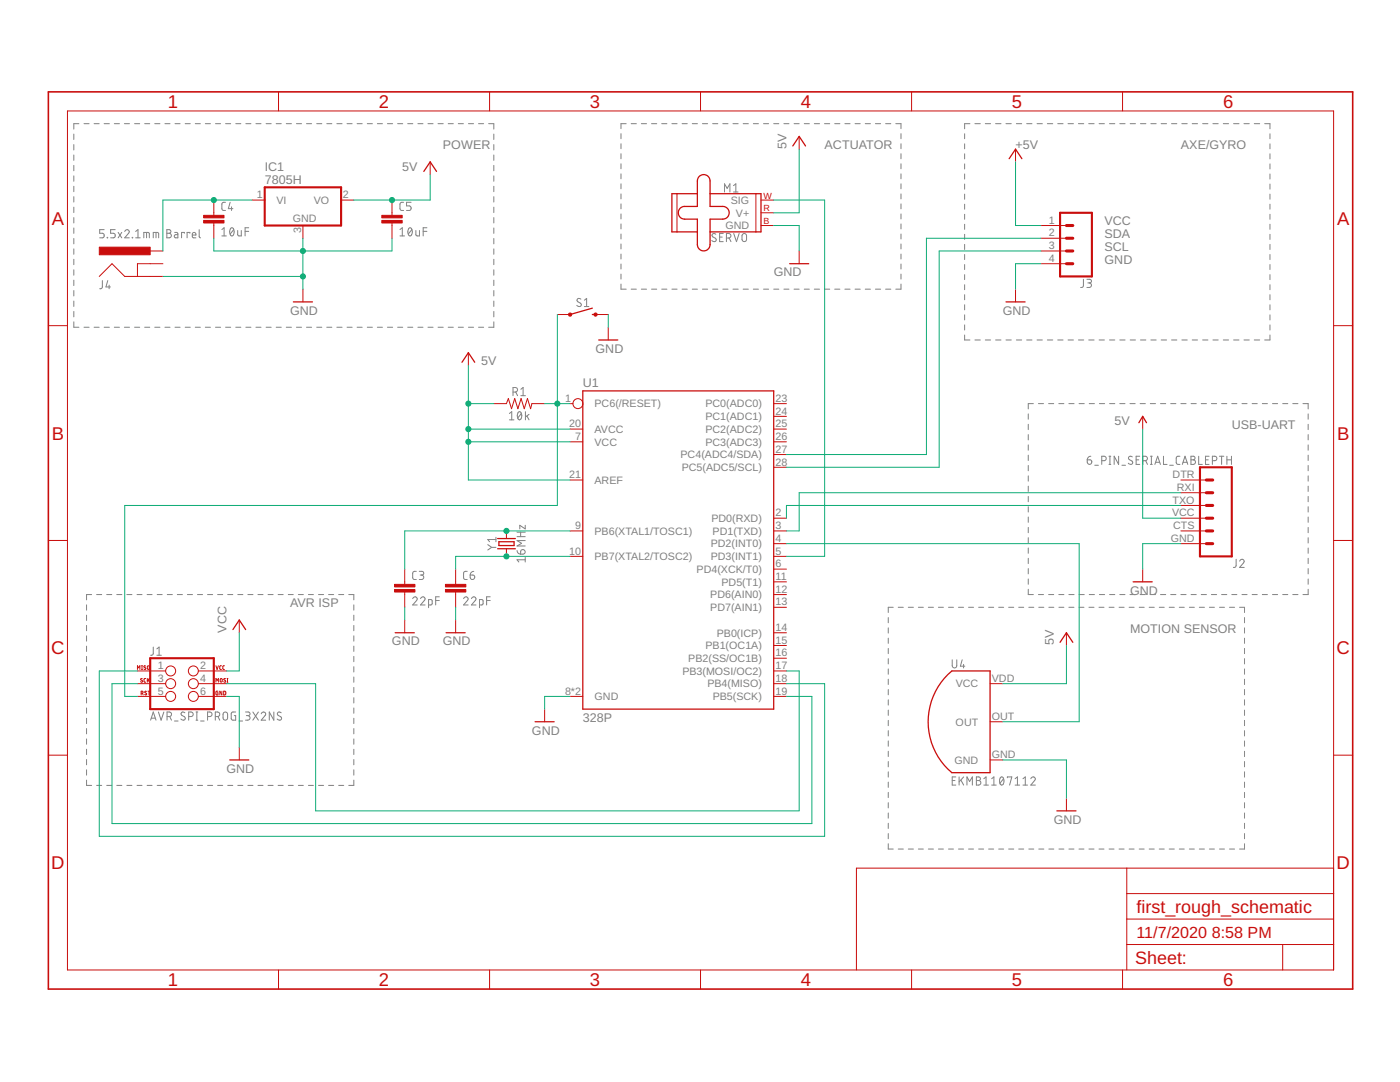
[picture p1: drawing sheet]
<svg xmlns="http://www.w3.org/2000/svg" width="279mm" height="216mm" viewBox="0 0 279 216" stroke-linecap="round" stroke-linejoin="round" font-family="sans-serif">
<g fill="none" stroke="#808080" stroke-width=".2">
<path d="M14.7 26.8v1M14.7 28.9v1M14.7 30.9v1.1M14.7 33v1.1M14.7 35.1v1.1M14.7 37.2v1M14.7 39.2v1.1M15.7 24.7h-1v1.1M16.8 24.7h1M18.8 24.7h1M20.8 24.7h1M22.8 24.7h1"/>
<path d="M24.8 24.7h1M26.9 24.7h1M28.9 24.7h1M30.9 24.7h1M32.9 24.7h1M34.9 24.7h1M37 24.7h1M39 24.7h1M41 24.7h1M43 24.7h1M45 24.7h1M47.1 24.7h1"/>
<path d="M49.1 24.7h1M51.1 24.7h1M53.1 24.7h1M55.1 24.7h1M57.1 24.7h1.1M59.2 24.7h1M61.2 24.7h1M63.2 24.7h1M65.2 24.7h1M67.2 24.7h1.1M69.3 24.7h1M71.3 24.7h1"/>
<path d="M73.3 24.7h1M75.3 24.7h1M77.3 24.7h1.1M79.4 24.7h1M81.4 24.7h1M83.4 24.7h1M85.4 24.7h1M87.4 24.7h1.1M89.5 24.7h1M91.5 24.7h1M93.5 24.7h1M95.5 24.7h1"/>
<path d="M97.5 24.7h1.1v1.1M98.6 26.8v1M98.6 28.9v1M98.6 30.9v1.1M98.6 33v1.1M98.6 35.1v1.1M98.6 37.2v1M98.6 39.2v1.1M123.9 26.7v1M123.9 28.7v1M123.9 30.7v1M123.9 32.7v1"/>
<path d="M123.9 34.7v1M123.9 36.7v1M123.9 38.7v1M125 24.7h-1.1v1M126 24.7h1M128 24.7h1M130 24.7h1.1M132.1 24.7h1M134.1 24.7h1M136.1 24.7h1.1M138.2 24.7h1M140.2 24.7h1"/>
<path d="M142.2 24.7h1.1M144.3 24.7h1M144.6 38.3v-1.6l.5 .9 .6-.9v1.6M146.3 24.7h1M146.4 37l.5-.3v1.6M146.4 38.3h.9M148.3 24.7h1.1M150.3 24.7h1.1M152.4 24.7h1M154.4 24.7h1M156.4 24.7h1.1M158.5 24.7h1"/>
<path d="M160.5 24.7h1M162.5 24.7h1.1M164.5 24.7h1.1M166.6 24.7h1M168.6 24.7h1.1M170.6 24.7h1.1M172.7 24.7h1M174.7 24.7h1M176.7 24.7h1.1M178.8 24.7h1v1M179.8 26.7v1M179.8 28.7v1"/>
<path d="M179.8 30.7v1M179.8 32.7v1M179.8 34.7v1M179.8 36.7v1M179.8 38.7v1M192.5 26.7v1M192.5 28.7v1M192.5 30.7v1M192.5 32.7v1M192.5 34.7v1M192.5 36.7v1M192.5 38.7v1.1"/>
<path d="M193.6 24.7h-1.1v1M194.6 24.7h1M196.6 24.7h1.1M198.7 24.7h1.1M200.8 24.7h1M202.8 24.7h1.1M204.9 24.7h1.1M207 24.7h1M209 24.7h1.1M211.1 24.7h1.1M213.1 24.7h1.1M215.2 24.7h1.1"/>
<path d="M217.3 24.7h1.1M219.4 24.7h1M221.4 24.7h1.1M223.5 24.7h1M225.6 24.7h1M227.6 24.7h1.1M229.7 24.7h1M231.7 24.7h1.1M233.8 24.7h1.1M235.9 24.7h1M237.9 24.7h1.1M240 24.7h1.1"/>
<path d="M242.1 24.7h1M244.1 24.7h1.1M246.2 24.7h1.1M248.3 24.7h1M250.3 24.7h1.1M252.4 24.7h1v1M253.4 26.7v1M253.4 28.7v1M253.4 30.7v1M253.4 32.7v1M253.4 34.7v1M253.4 36.7v1"/>
<path d="M253.4 38.7v1.1M14.7 41.3v1.1M14.7 43.4v1.1M14.7 45.5v1.1M14.7 47.6v1.1M14.7 49.7v1M14.7 51.7v1.1M14.7 53.8v1.1M14.7 55.9v1.1M14.7 58v1.1M20.4 56v1.4l-.2 .2h-.3M20.8 45.8h-.9v.7h.5a.46 .46 0 0 1 .4 .5 .46 .46 0 0 1-.4 .5h-.5"/>
<path d="M21.4 47.4l.1 .1zM21.5 56l-.4 1.3h.9M21.8 56.9v.7M23 45.8h-.9v.7h.5a.46 .46 0 0 1 .4 .5 .46 .46 0 0 1-.4 .5h-.5M23.6 46.4l.7 1.1M24.3 46.4l-.7 1.1M24.9 46.2a.44 .44 0 0 1 .6-.3 .44 .44 0 0 1 .2 .6l-.8 1h.9M26.4 47.4l.1 .1zM27.1 47.5h.9M27.1 46.2l.4-.4v1.7M28.7 47.5v-1.1l1 .1 .1 1M29.3 46.4v1.1"/>
<path d="M30.6 47.5v-1.1l1 .1 .1 1M31.1 46.4v1.1M33.3 45.8h.5a.36 .36 0 0 1 .3 .4 .36 .36 0 0 1-.3 .3 .46 .46 0 0 1 .4 .5 .46 .46 0 0 1-.4 .5h-.5zM33.3 46.5h.5M34.9 46.4h.4l.2 .3v.8l-.6-.1-.1-.2v-.3l.7-.1M36.8 46.5v-.1h-.6v1.1M37.9 46.5v-.1h-.6v1.1M38.4 46.9h.7a.38 .38 0 0 0-.3-.5 .38 .38 0 0 0-.4 .3l.1 .7 .6 .1M39.8 45.8v1.4l.2 .3M44.3 45.8l.4-.4v1.7M44.3 47.1h.9M45 40.4h-.5l-.2 .3v1.1l.2 .2h.5"/>
<path d="M45.9 40.4l-.3 1.2h.9M46 45.6l.3-.2a.97 .97 0 0 1 0 1.7 1.02 1.02 0 0 1-.3-1.5zM46.2 41.3v.7M46.7 45.8l-.8 .9M47.4 46l.1 .9 .2 .2h.5v-1.1M48.9 46.2h.7M49.6 45.4h-.7v1.7M79.8 47.1h.9M79.8 45.8l.5-.4v1.7M80.5 40.4h-.4l-.3 .3 .1 1.1 .2 .2h.4M81.6 45.6l.2-.2a.95 .95 0 0 1 0 1.7 1.04 1.04 0 0 1-.2-1.5zM82 40.4h-.9v.7h.6a.47 .47 0 0 1 .3 .4 .47 .47 0 0 1-.3 .5h-.6"/>
<path d="M82.2 45.8l-.7 .9M83 46v.9l.3 .2h.4v-1.1M84.5 46.2h.7M85.2 45.4h-.7v1.7M98.6 41.3v1.1M98.6 43.4v1.1M98.6 45.5v1.1M98.6 47.6v1.1M98.6 49.7v1M98.6 51.7v1.1M98.6 53.8v1.1M98.6 55.9v1.1"/>
<path d="M98.6 58v1.1M115.9 59.7l-.2-.1a.38 .38 0 0 0-.5 .1 .38 .38 0 0 0 .1 .5l.5 .3a.4 .4 0 0 1 .1 .6 .4 .4 0 0 1-.6 0l-.2-.2M116.6 59.9l.5-.4v1.7M123.9 56.7v1h1.1M123.9 40.7v1M123.9 42.7v1M123.9 44.7v1M123.9 46.7v1M123.9 48.7v1M123.9 50.7v1M123.9 52.7v1M123.9 54.7v1"/>
<path d="M126 57.7h1M128 57.7h1M130 57.7h1.1M132.1 57.7h1M134.1 57.7h1M136.1 57.7h1.1M138.2 57.7h1M140.2 57.7h1M142.2 57.7h1.1M142.9 46.7l-.2-.1a.38 .38 0 0 0-.6 .1 .38 .38 0 0 0 .2 .6l.5 .2a.44 .44 0 0 1-.1 .7 .44 .44 0 0 1-.7-.2M143.6 47.3h.5M144.3 57.7h1"/>
<path d="M144.3 46.6h-.7v1.6h.7M145 47.5h.4a.46 .46 0 0 0 .5-.5 .46 .46 0 0 0-.5-.4h-.4v1.6M145.5 47.5l.4 .7M146.3 57.7h1M146.4 46.6l.6 1.6 .5-1.6M148.2 46.7l.3-.1 .4 .1 .1 1.1a.46 .46 0 0 1-.5 .4 .46 .46 0 0 1-.4-.4v-.7zM148.3 57.7h1.1M150.3 57.7h1.1M152.4 57.7h1M154.4 57.7h1M156.4 57.7h1.1M158.5 57.7h1"/>
<path d="M160.5 57.7h1M162.5 57.7h1.1M164.5 57.7h1.1M166.6 57.7h1M168.6 57.7h1.1M170.6 57.7h1.1M172.7 57.7h1M174.7 57.7h1M176.7 57.7h1.1M179.8 40.7v1M179.8 42.7v1M179.8 44.7v1"/>
<path d="M179.8 46.7v1M179.8 48.7v1M179.8 50.7v1M179.8 52.7v1M179.8 54.7v1M179.8 56.7v1h-1M192.5 40.7v1M192.5 42.8v1M192.5 44.7v1.1M192.5 46.8v1M192.5 48.8v1M192.5 50.8v1"/>
<path d="M192.5 52.8v1M192.5 54.8v1M192.5 56.8v1M192.5 58.8v1M216.2 55.7v1.4l-.2 .2-.3 .1M216.9 55.7h.6a.36 .36 0 0 1 .3 .4 .36 .36 0 0 1-.3 .4h-.4M217.4 56.5a.46 .46 0 0 1 .4 .4 .46 .46 0 0 1-.4 .5h-.5M253.4 40.7v1M253.4 42.8v1M253.4 44.7v1.1M253.4 46.8v1M253.4 48.8v1"/>
<path d="M253.4 50.8v1M253.4 52.8v1M253.4 54.8v1M253.4 56.8v1M253.4 58.8v1M14.7 60.1v1.1M14.7 62.1v1.1M14.7 64.2v1.1h1M16.8 65.3h1M18.8 65.3h1M20.8 65.3h1M22.8 65.3h1"/>
<path d="M24.8 65.3h1M26.9 65.3h1M28.9 65.3h1M30.9 65.3h1M32.9 65.3h1M34.9 65.3h1M37 65.3h1M39 65.3h1M41 65.3h1M43 65.3h1M45 65.3h1M47.1 65.3h1"/>
<path d="M49.1 65.3h1M51.1 65.3h1M53.1 65.3h1M55.1 65.3h1M57.1 65.3h1.1M59.2 65.3h1M61.2 65.3h1M63.2 65.3h1M65.2 65.3h1M67.2 65.3h1.1M69.3 65.3h1M71.3 65.3h1"/>
<path d="M73.3 65.3h1M75.3 65.3h1M77.3 65.3h1.1M79.4 65.3h1M81.4 65.3h1M83.4 65.3h1M85.4 65.3h1M87.4 65.3h1.1M89.5 65.3h1M91.5 65.3h1M93.5 65.3h1M95.5 65.3h1"/>
<path d="M98.6 64.2v1.1h-1.1M98.6 60.1v1.1M98.6 62.1v1.1M102.4 78.2h.4a.46 .46 0 0 0 .5-.4 .46 .46 0 0 0-.5-.5h-.4v1.7M102.9 78.2l.4 .8M103.9 77.7l.5-.4v1.7M103.9 79h1M116.6 61.2h.9M192.5 66.8v1h1.1M192.5 60.8v1M192.5 62.8v1M192.5 64.8v1"/>
<path d="M194.6 67.8h1M196.6 67.8h1.1M198.7 67.8h1.1M200.8 67.8h1M202.8 67.8h1.1M204.9 67.8h1.1M207 67.8h1M209 67.8h1.1M211.1 67.8h1.1M213.1 67.8h1.1M215.2 67.8h1.1M217.3 67.8h1.1"/>
<path d="M219.4 67.8h1M221.4 67.8h1.1M223.5 67.8h1M225.6 67.8h1M227.6 67.8h1.1M229.7 67.8h1M231.7 67.8h1.1M233.8 67.8h1.1M235.9 67.8h1M237.9 67.8h1.1M240 67.8h1.1M242.1 67.8h1"/>
<path d="M244.1 67.8h1.1M246.2 67.8h1.1M248.3 67.8h1M250.3 67.8h1.1M253.4 60.8v1M253.4 62.8v1M253.4 64.8v1M253.4 66.8v1h-1M101.7 82.5l.4-.4v1.7M101.7 83.8h.9M103.4 82.3l.3-.2a.95 .95 0 0 1 0 1.7 1.06 1.06 0 0 1-.3-1.5zM104.1 82.5l-.8 .9"/>
<path d="M104.9 82.1v1.7M105.2 83l.4 .8M105.6 82.7l-.7 .5M205.2 82.6v1.1M205.2 84.7v1M205.2 86.7v1.1M205.2 88.8v1M205.2 90.8v1.1M205.2 92.9v1M205.2 95v1M205.2 97v1.1M205.2 99.1v1"/>
<path d="M206.2 80.5h-1v1.1M207.2 80.5h1.1M209.3 80.5h1M211.3 80.5h1M213.3 80.5h1.1M215.3 80.5h1.1M217 91.8h.5a.45 .45 0 0 1 .4 .5 .45 .45 0 0 1-.5 .3 .45 .45 0 0 1-.4-.4zM217.4 80.5h1M217.7 91l-.4 .2-.3 .6M218.5 92.8h.7M219.4 80.5h1.1M219.9 91.9h.4a.44 .44 0 0 0 .5-.4 .44 .44 0 0 0-.5-.5h-.4v1.7"/>
<path d="M221.3 91h.4M221.3 92.7h.4M221.4 80.5h1.1M221.5 91v1.7M223.2 91v1.7l-.8-1.7v1.7M223.5 80.5h1M223.9 92.8h.7M225.5 80.5h1M226 91.2a.41 .41 0 0 0-.6-.1 .41 .41 0 0 0 0 .6l.5 .3a.41 .41 0 0 1 0 .6 .41 .41 0 0 1-.6 0l-.1-.2M226.7 91.8h.6M227.5 91h-.8v1.7h.8M227.5 80.5h1.1"/>
<path d="M228.1 91.9h.4a.44 .44 0 0 0 .5-.4 .44 .44 0 0 0-.5-.5h-.4v1.7M228.6 91.9l.4 .8M229.6 80.5h1M229.6 91h.4M229.6 92.7h.4M229.8 91v1.7M230.5 92.7l.5-1.7 .6 1.7M230.6 92.2h.8M231.6 80.5h1M232.2 91v1.7h.7M233.4 92.8h.8M233.6 80.5h1.1"/>
<path d="M235.5 91l-.5 .1-.3 .3 .1 1.2 .7 .1M235.7 80.5h1M236 92.7l.5-1.7 .5 1.7M236.1 92.2h.8M237.7 91h.4a.36 .36 0 0 1 .4 .4 .36 .36 0 0 1-.4 .4 .46 .46 0 0 1 .5 .4 .46 .46 0 0 1-.5 .5h-.4zM237.7 91.8h.4M237.7 80.5h1M239.2 91v1.7h.7M239.7 80.5h1.1M240.6 91.8h.5M241.3 91h-.7v1.7h.7M241.8 80.5h1"/>
<path d="M242 91.9h.4a.44 .44 0 0 0 .5-.4 .44 .44 0 0 0-.5-.5h-.4v1.7M243.4 91h.8M243.8 80.5h1M243.8 91v1.7M244.9 91.8h.9M244.9 91v1.7M245.8 91v1.7M245.8 80.5h1M247.9 80.5h1M249.9 80.5h1M251.9 80.5h1M254 80.5h1"/>
<path d="M256 80.5h1M258 80.5h1M260 80.5h1.1v1.1M261.1 82.6v1.1M261.1 84.7v1M261.1 86.7v1.1M261.1 88.8v1M261.1 90.8v1.1M261.1 92.9v1M261.1 95v1M261.1 97v1.1M261.1 99.1v1"/>
<path d="M18.3 118.6h-1v1.1M19.3 118.6h1M21.3 118.6h1M23.3 118.6h1M25.3 118.6h1M27.3 118.6h1M29.4 118.6h1M31.4 118.6h1M33.4 118.6h1M35.4 118.6h1M37.4 118.6h1M39.4 118.6h1"/>
<path d="M41.4 118.6h1M43.4 118.6h1M45.4 118.6h1.1M47.5 118.6h1M49.5 118.6h1M51.5 118.6h1M53.5 118.6h1M55.5 118.6h1M57.5 118.6h1M59.5 118.6h1M61.6 118.6h.9M63.6 118.6h1"/>
<path d="M65.6 118.6h1M67.6 118.6h1M69.6 118.6h1v1.1M82.4 119.4a.45 .45 0 0 1 .6-.3 .45 .45 0 0 1 .1 .7l-.7 .9h.9M83.1 114l-.6 .1-.1 .3v1l.2 .2h.5M83.7 114h.5a.37 .37 0 0 1 .4 .4 .37 .37 0 0 1-.4 .3h-.3M83.9 119.4a.45 .45 0 0 1 .7-.3 .45 .45 0 0 1 .1 .7l-.8 .9h.9M84.1 114.7a.44 .44 0 0 1 .5 .5 .44 .44 0 0 1-.5 .4h-.4M87 119.8h.7M87.7 119.1h-.7v1.6M92.5 119.4a.45 .45 0 0 1 .7-.3 .45 .45 0 0 1 .1 .7l-.8 .9h.9M93.2 114l-.6 .1-.1 .3v1l.3 .2h.4"/>
<path d="M93.8 114.7h.6a.45 .45 0 0 1 .3 .5 .45 .45 0 0 1-.4 .4 .45 .45 0 0 1-.5-.4zM94.1 119.4a.45 .45 0 0 1 .6-.3 .45 .45 0 0 1 .1 .7l-.7 .9h.9M94.6 114l-.6 .3-.2 .4M97.1 119.8h.7M97.3 108.7l.8 .5M97.8 119.1h-.7v1.6M98.1 109.2l-.8 .5M98.1 109.2h.9M99 107.7h-1.7l.4 .4M99 107.2v.9M103.2 109.9l.3 .5 .4 .2M103.2 107.1h1.6"/>
<path d="M103.2 106.2h1.6M103.9 106.2v.9M104 109.8a.47 .47 0 0 1 .8 .1 .47 .47 0 0 1-.4 .7h-.5zM104.8 111.7h-1.6l.3 .4M104.8 104.8v.7l-1.1-.7v.7M104.8 111.2v.9M104.8 107.9h-1.6l.9 .5-.9 .5h1.6M205.2 117.6v1h1M205.2 101.1v1.1M205.2 103.2v1M205.2 105.2v1.1M205.2 107.3v1.1"/>
<path d="M205.2 109.3v1.1M205.2 111.4v1.1M205.2 113.5v1M205.2 115.5v1.1M207.2 118.6h1.1M209.3 118.6h1M211.3 118.6h1M213.3 118.6h1.1M215.3 118.6h1.1M217.4 118.6h1M219.4 118.6h1.1M221.4 118.6h1.1"/>
<path d="M223.5 118.6h1M225.5 118.6h1M227.5 118.6h1.1M229.6 118.6h1M231.6 118.6h1M233.6 118.6h1.1M235.7 118.6h1M237.7 118.6h1M239.7 118.6h1.1M241.8 118.6h1M243.8 118.6h1M245.8 118.6h1"/>
<path d="M246.7 111.6v1.4l-.2 .2h-.4M247.4 112a.44 .44 0 0 1 .6-.4 .44 .44 0 0 1 .2 .7l-.8 .9h.9M247.9 118.6h1M249.9 118.6h1M251.9 118.6h1M254 118.6h1M256 118.6h1M258 118.6h1M261.1 101.1v1.1M261.1 103.2v1M261.1 105.2v1.1M261.1 107.3v1.1"/>
<path d="M261.1 109.3v1.1M261.1 111.4v1.1M261.1 113.5v1M261.1 115.5v1.1M261.1 117.6v1h-1.1M17.3 120.7v1.1M17.3 122.7v1.1M17.3 124.8v1.1M17.3 126.9v1M17.3 128.9v1.1M17.3 131v1M17.3 133v1.1"/>
<path d="M17.3 135.1v1M17.3 137.2v1M17.3 139.2v1.1M30.6 129.1v1.4l-.2 .2h-.3M31.3 130.7h.9M31.3 129.5l.4-.4v1.6M70.6 120.7v1.1M70.6 122.7v1.1M70.6 124.8v1.1M70.6 126.9v1M70.6 128.9v1.1M70.6 131v1"/>
<path d="M70.6 133v1.1M70.6 135.1v1M70.6 137.2v1M70.6 139.2v1.1M85.5 120.7h.6l.1-.2-.1-.8-.6-.1v1.7M95.7 120.7h.5l.2-.2-.1-.8-.6-.1v1.7M177.3 123.2v1.1M177.3 125.3v1M177.3 127.3v1.1M177.3 129.4v1M177.3 131.4v1.1M177.3 133.5v1"/>
<path d="M177.3 135.5v1.1M177.3 137.6v1M177.3 139.6v1.1M178.3 121.2h-1v1M179.3 121.2h1M181.3 121.2h1M183.3 121.2h1M185.3 121.2h1M187.3 121.2h1M189.3 121.2h1M190 131.7v1.1a.46 .46 0 0 0 .5 .5 .46 .46 0 0 0 .4-.5v-1.1M191.3 121.2h1"/>
<path d="M192 131.7l-.3 1.2h.9M192.3 132.6v.7M193.3 121.2h1M195.3 121.2h1M197.3 121.2h1M199.3 121.2h1M201.3 121.2h1M203.3 121.2h1M205.3 121.2h1M207.3 121.2h1M209.3 121.2h1M211.3 121.2h1"/>
<path d="M213.3 121.2h1M215.3 121.2h1M217.3 121.2h1M219.3 121.2h1M221.3 121.2h1M223.3 121.2h1M225.3 121.2h1M227.4 121.2h.9M229.3 121.2h1.1M231.4 121.2h.9M233.3 121.2h1.1M235.4 121.2h.9"/>
<path d="M237.4 121.2h1M239.4 121.2h1M241.4 121.2h1M243.4 121.2h1M245.4 121.2h1M247.4 121.2h1v1M248.4 123.2v1.1M248.4 125.3v1M248.4 127.3v1.1M248.4 129.4v1M248.4 131.4v1.1M248.4 133.5v1"/>
<path d="M248.4 135.5v1.1M248.4 137.6v1M248.4 139.6v1.1M17.3 155.7v1h1M17.3 141.3v1M17.3 143.3v1.1M17.3 145.4v1M17.3 147.4v1.1M17.3 149.5v1.1M17.3 151.6v1M17.3 153.6v1.1M19.3 156.7h1"/>
<path d="M21.3 156.7h1M23.3 156.7h1M25.3 156.7h1M27.3 156.7h1M29.4 156.7h1M30.1 143.7l.5-1.6 .5 1.6M30.2 143.3h.8M31.4 156.7h1M31.6 142.1l.6 1.6 .5-1.6M33.3 143h.5a.46 .46 0 0 0 .4-.5 .46 .46 0 0 0-.4-.4h-.5v1.6M33.4 156.7h1M33.9 143l.3 .7"/>
<path d="M34.8 143.9h.7M35.4 156.7h1M36.9 142.2l-.2-.1a.38 .38 0 0 0-.5 .1 .38 .38 0 0 0 .1 .5l.5 .3a.44 .44 0 0 1-.1 .7 .44 .44 0 0 1-.6-.2M37.4 156.7h1M37.7 143h.4a.46 .46 0 0 0 .5-.5 .46 .46 0 0 0-.5-.4h-.4v1.6M39.1 142.1h.4M39.1 143.7h.4M39.3 142.1v1.6M39.4 156.7h1M40 143.9h.7M41.4 143h.5a.46 .46 0 0 0 .4-.5 .46 .46 0 0 0-.4-.4h-.5v1.6M41.4 156.7h1"/>
<path d="M43 143h.4a.46 .46 0 0 0 .5-.5 .46 .46 0 0 0-.5-.4h-.4v1.6M43.4 156.7h1M43.5 143l.4 .7M44.6 142.2l.4-.1 .3 .1 .1 1.1a.46 .46 0 0 1-.4 .4 .46 .46 0 0 1-.5-.4zM45.4 156.7h1.1M47 142.1h-.6l-.2 .2-.1 1 .3 .4h.6v-.9h-.2M47.5 156.7h1M47.7 143.9h.7M49 142.1h.5a.36 .36 0 0 1 .4 .3 .36 .36 0 0 1-.4 .4h-.3M49.4 142.8a.46 .46 0 0 1 .5 .4 .46 .46 0 0 1-.5 .5h-.4M49.5 156.7h1M50.5 142.1l1.1 1.6"/>
<path d="M51.5 156.7h1M51.6 142.1l-1.1 1.6M52.1 142.4a.44 .44 0 0 1 .7-.3 .44 .44 0 0 1 .1 .7l-.8 .9h.9M53.5 156.7h1M54.7 142.1v1.6l-1-1.6v1.6M55.5 156.7h1M56.1 142.2l-.2-.1a.38 .38 0 0 0-.5 .1 .38 .38 0 0 0 .1 .5l.5 .3a.44 .44 0 0 1 0 .7 .44 .44 0 0 1-.7-.2M57.5 156.7h1M59.5 156.7h1M61.6 156.7h.9M63.6 156.7h1M65.6 156.7h1"/>
<path d="M67.6 156.7h1M70.6 141.3v1M70.6 143.3v1.1M70.6 145.4v1M70.6 147.4v1.1M70.6 149.5v1.1M70.6 151.6v1M70.6 153.6v1.1M70.6 155.7v1h-1M177.3 141.7v1M177.3 143.7v1.1M177.3 145.8v1.1"/>
<path d="M177.3 147.8v1.1M177.3 149.9v1.1M177.3 152v1M177.3 154v1.1M177.3 156.1v1M177.3 158.1v1.1M190 155.7h.6M190.8 155h-.8v1.7h.8M191.4 155v1.7M191.8 155.7l.5 1M192.3 155l-.9 1M193 156.7v-1.7l.5 .9 .6-.9v1.7"/>
<path d="M194.9 155h.4a.36 .36 0 0 1 .4 .4 .36 .36 0 0 1-.4 .3 .46 .46 0 0 1 .4 .5 .46 .46 0 0 1-.4 .5h-.4zM194.9 155.7h.4M196.3 156.7h1M196.3 155.4l.5-.4v1.7M197.9 156.7h.9M197.9 155.4l.5-.4v1.7M199.7 155.1l.2-.1a.97 .97 0 0 1 0 1.7 1.02 1.02 0 0 1-.2-1.6zM200.3 155.4l-.7 .9M201 155.2v-.2h.9l-.4 1.7M202.6 156.7h.9M202.6 155.4l.5-.4v1.7M204.2 156.7h.9"/>
<path d="M204.2 155.4l.4-.4v1.7M205.7 155.4a.44 .44 0 0 1 .7-.4 .44 .44 0 0 1 .1 .7l-.8 1h.9M248.4 141.7v1M248.4 143.7v1.1M248.4 145.8v1.1M248.4 147.8v1.1M248.4 149.9v1.1M248.4 152v1M248.4 154v1.1M248.4 156.1v1M248.4 158.1v1.1M177.3 168.4v1h1"/>
<path d="M177.3 160.2v1M177.3 162.2v1.1M177.3 164.3v1M177.3 166.3v1.1M179.3 169.4h1M181.3 169.4h1M183.3 169.4h1M185.3 169.4h1M187.3 169.4h1M189.3 169.4h1M191.3 169.4h1M193.3 169.4h1"/>
<path d="M195.3 169.4h1M197.3 169.4h1M199.3 169.4h1M201.3 169.4h1M203.3 169.4h1M205.3 169.4h1M207.3 169.4h1M209.3 169.4h1M211.3 169.4h1M213.3 169.4h1M215.3 169.4h1M217.3 169.4h1"/>
<path d="M219.3 169.4h1M221.3 169.4h1M223.3 169.4h1M225.3 169.4h1M227.4 169.4h.9M229.3 169.4h1.1M231.4 169.4h.9M233.3 169.4h1.1M235.4 169.4h.9M237.4 169.4h1M239.4 169.4h1M241.4 169.4h1"/>
<path d="M243.4 169.4h1M245.4 169.4h1M248.4 160.2v1M248.4 162.2v1.1M248.4 164.3v1M248.4 166.3v1.1M248.4 168.4v1h-1"/>
</g>
<g fill="none" stroke="#c90d0c" stroke-width=".2">
<path d="M55.6 18.3v3.8M97.7 18.3v3.8M139.8 18.3v3.8M181.9 18.3v3.8M224 18.3v3.8M13.5 22.1h252.6v171.4h-252.6zM42.7 39.9v3.1M50.3 39.9h2.5M68.1 39.9h2.5M78.2 39.9v3.1M85.9 32.3v2.5M135.1 38.7v7.6"/>
<path d="M150.9 38.7v7.6M151.9 39.9h2.5M159.5 27.2v2.6M202.7 29.8v2.5M19.8 55.2l2.6-2.6 2.5 2.6h7.6M30 50.1h2.5M32.5 52.6h-5.1v2.6M42.7 44.5v3M60.5 45v2.5M60.5 57.7v2.5M78.2 44.5v3M151.9 42.5h2.5"/>
<path d="M151.9 45h2.5M159.5 50.1v2.5M202.7 57.7v2.5M207.8 45h5M207.8 47.5h5M207.8 50.1h5M207.8 52.6h5M9.7 65h3.8M93.5 70.4v2.5M111.2 62.8h2.6M118.9 62.8h2.5M121.4 65.3v2.5"/>
<path d="M266.1 65h3.9M98.6 80.5h2.5l.4-1 .6 2.1 .6-2.1 .7 2.1 .6-2.1 .6 2.1 .7-2.1 .6 2.1 .3-1.1h2.5M113.8 88.2h2.5M113.8 95.8h2.5M113.8 85.6h2.5M113.8 80.5h.5M154.4 88.2h2.6M154.4 85.6h2.6M154.4 93.2h2.6M154.4 90.7h2.6M154.4 83.1h2.6M154.4 80.5h2.6"/>
<path d="M228 83.1v2.5M235.7 95.8h5M235.7 98.3h5M9.7 107.8h3.8M80.8 113.6v3M80.8 118.1v3.1M90.9 113.6v3M90.9 118.1v3.1M101.1 105.9v1.6M101.1 109.5v1.5M113.8 111h2.5M113.8 105.9h2.5"/>
<path d="M154.4 111h2.6M154.4 105.9h2.6M154.4 118.6h2.6M154.4 116.1h2.6M154.4 113.6h2.6M154.4 108.5h2.6M154.4 103.4h2.6M228 113.6v2.5M235.7 105.9h5M235.7 108.5h5M235.7 103.4h5M235.7 100.9h5"/>
<path d="M266.1 107.8h3.9M27.4 139h5.7M27.4 136.4h5.7M27.4 133.9h5.7M27.4 133.6v-.8l.3 .4 .2-.4v.8M28.2 138.3h.3l.1-.3-.4-.1v.8M28.3 133.6h.1M28.3 132.8h.1M28.3 132.8v.8M28.4 135.4h-.2l-.1 .2 .3 .2v.2h-.4M28.4 138.3l.2 .4M29.1 132.9h-.3l-.1 .1 .4 .3v.2h-.4"/>
<path d="M29.1 135.4l-.4 .2 .1 .4 .3 .1M29.2 138l-.2-.1-.1 .2 .4 .3v.2h-.4M29.4 135.4v.7M29.4 132.9l.2-.1 .2 .1-.1 .7-.3-.1zM29.5 137.9h.4M29.6 135.7l.2 .4M29.7 137.9v.8M29.8 135.4l-.4 .4M39.6 139h5.6M39.6 136.4h5.6M39.6 133.9h5.6M43.1 136.1v-.7l.2 .4 .3-.4v.7"/>
<path d="M43.1 132.8l.2 .8 .3-.8M43.5 137.9l-.4 .1 .1 .6 .3 .1v-.5h-.1M44 135.5l.1-.1 .2 .1v.5l-.2 .1-.1-.1zM44.2 132.8l-.3 .2v.5l.3 .1M44.3 137.9v.8l-.4-.8v.8M44.6 137.9l.4 .1v.6l-.1 .1h-.3zM44.8 132.8l-.3 .2v.5l.3 .1M45 135.4h-.3v.2l.3 .2v.2h-.4M45.3 136.1h.2M45.3 135.4h.2M45.4 135.4v.7M47.8 123.7v2.6"/>
<path d="M80.8 123.7v2.6M90.9 123.7v2.6M113.8 139h2.5M154.4 139h2.6M154.4 136.4h2.6M154.4 133.9h2.6M154.4 131.3h2.6M154.4 128.8h2.6M154.4 126.3h2.6M154.4 121.2h2.6M197.6 136.4h2.5M212.8 126.3v2.5"/>
<path d="M9.7 150.7h3.8M47.8 149.1v2.5M108.7 141.5v2.5M197.6 144h2.5M197.6 151.6h2.5M212.8 159.3v2.5M266.1 150.7h3.9M224.9 173.2v20.3M224.9 178.3h41.2M266.1 173.2h-95.2v20.3M55.6 193.5v3.9M97.7 193.5v3.9"/>
<path d="M139.8 193.5v3.9M181.9 193.5v3.9M224 193.5v3.9M224.9 188.5h41.2M224.9 183.4h41.2M256 188.5v5"/>
<circle cx="115.3" cy="80.5" r=".99"/>
<circle cx="34.1" cy="133.9" r=".99"/>
<circle cx="34.1" cy="136.4" r=".99"/>
<circle cx="34.1" cy="139" r=".99"/>
<circle cx="38.6" cy="133.9" r=".99"/>
<circle cx="38.6" cy="136.4" r=".99"/>
<circle cx="38.6" cy="139" r=".99"/>
</g>
<path d="M9.7 18.3h260.3v179.1h-260.3z" fill="none" stroke="#c90d0c" stroke-width=".32"/>
<g fill="none" stroke="#c90d0c" stroke-width=".25">
<path d="M84.6 34.2l1.3-1.9 1.2 1.9M139.2 38.7h-5.1v7.6h5.1M139.5 35.3a1.28 1.28 0 0 1 1.4-.4 1.28 1.28 0 0 1 .8 1.2v5.1h2.6a1.27 1.27 0 0 1 1.2 1.3 1.27 1.27 0 0 1-1.2 1.2h-2.6v5.1a1.27 1.27 0 0 1-1.3 1.3 1.27 1.27 0 0 1-1.2-1.3v-5.1h-2.6a1.27 1.27 0 0 1-1.2-1.2 1.27 1.27 0 0 1 1.2-1.3h2.6v-5.1zM141.7 38.7h10.2v7.6h-10.2M158.2 29.1l1.3-1.9 1.3 1.9M201.4 31.7l1.3-1.9 1.2 1.9M157.6 52.6h3.8M58.5 60.2h3.9M92.2 72.3l1.3-1.9 1.2 1.9M116.3 78h38.1v63.5h-38.1zM118.2 62.8h.7M118.2 61.5l-4.4 1.3"/>
<path d="M119.5 67.8h3.8M200.8 60.2h3.8M227.3 84.3l.7-1.2 .8 1.2M99.3 107.5h3.5M99.3 109.5h3.5M99.6 108.1h3v.8h-3zM226.1 116.1h3.9M46.5 125.6l1.3-1.9 1.2 1.9M78.9 126.3h3.8M89 126.3h3.8M189.2 134.6l.8-.7h7.6v20.3h-7.6a13.2 13.2 0 0 1-.8-19.6zM211.6 128.2l1.2-1.9 1.3 1.9"/>
<path d="M45.8 151.6h3.9M106.8 144h3.8M210.9 161.8h3.8"/>
</g>
<path d="M52.8 37.4h15.3v7.6h-15.3zM211.6 42.5h6.3v12.7h-6.3zM239.5 93.2h6.3v17.8h-6.3zM30 131.3h12.7v10.2h-12.7z" fill="none" stroke="#c90d0c" stroke-width=".42"/>
<g fill="#c90d0c" stroke="#c90d0c" stroke-width=".2">
<path d="M113.5 62.5h.5l.1 .3-.1 .2h-.5z" fill-rule="evenodd"/>
<path d="M118.6 62.5h.5l.1 .3-.1 .2h-.5z" fill-rule="evenodd"/>
</g>
<g fill="#c90d0c" stroke="#c90d0c" stroke-width=".2">
<path d="M40.6 44h4.1v.5h-4.1z"/>
<path d="M40.6 43h4.1v.5h-4.1z"/>
<path d="M76.2 44h4.1v.5h-4.1z"/>
<path d="M76.2 43h4.1v.5h-4.1z"/>
<path d="M78.7 117.6h4.1v.5h-4.1z"/>
<path d="M78.7 116.6h4.1v.5h-4.1z"/>
<path d="M88.9 117.6h4.1v.5h-4.1z"/>
<path d="M88.9 116.6h4.1v.5h-4.1z"/>
<path d="M19.8 49.3h10.2v1.5h-10.2z"/>
</g>
<path d="M212.8 50.1h1.3M212.8 47.5h1.3M212.8 45h1.3M212.8 52.6h1.3M240.7 98.3h1.3M240.7 95.8h1.3M240.7 100.9h1.3M240.7 105.9h1.3M240.7 103.4h1.3M240.7 108.5h1.3" fill="none" stroke="#c90d0c" stroke-width=".61"/>
<g fill="none" stroke="#0dab76" stroke-width=".2">
<path d="M50.3 39.9h-17.8v10.2M85.9 34.8v5.1h-15.3M154.4 39.9h10.2v71.1h-7.6M159.5 29.8v12.7h-5.1M202.7 32.3v12.7h5.1M32.5 55.2h28M42.7 47.5v2.6h35.5v-2.6M60.5 47.5v10.2M154.4 45h5.1v5.1M207.8 52.6h-5.1v5.1M207.8 50.1h-20.4v43.1h-30.4M207.8 47.5h-22.9v43.2h-27.9"/>
<path d="M93.5 72.9v22.9h20.3M111.2 62.8v38.1h-86.3v38.1h2.5M121.4 62.8v2.5M93.5 80.5h5.1M93.5 85.6h20.3M93.5 88.2h20.3M108.7 80.5h5.1M228 85.6v17.8h7.7M235.7 98.3h-76.2v7.6h-2.5M113.8 111h-22.9v2.6M113.8 105.9h-33v7.7M157 108.5h58.4v35.5h-15.3"/>
<path d="M235.7 100.9h-78.7v2.5M235.7 108.5h-7.7v5.1M27.4 136.4h-5v27.9h139.6v-25.3h-5M27.4 133.9h-7.6v33h144.8v-30.5h-7.6M45.2 139h2.6v10.1M47.8 126.3v7.6h-2.6M80.8 121.2v2.5M90.9 121.2v2.5M113.8 139h-5.1v2.5M157 133.9h2.5v27.9h-96.5v-25.4h-17.8M212.8 128.8v7.6h-12.7M200.1 151.6h12.7v7.7"/>
</g>
<g fill="#0dab76" stroke="#0dab76" stroke-width=".2">
<circle cx="111.2" cy="80.5" r=".51"/>
<circle cx="93.5" cy="80.5" r=".51"/>
<circle cx="93.5" cy="85.6" r=".51"/>
<circle cx="93.5" cy="88.2" r=".51"/>
<circle cx="78.2" cy="39.9" r=".51"/>
<circle cx="60.5" cy="55.2" r=".51"/>
<circle cx="60.5" cy="50.1" r=".51"/>
<circle cx="101.1" cy="105.9" r=".51"/>
<circle cx="101.1" cy="111" r=".51"/>
<circle cx="42.7" cy="39.9" r=".51"/>
</g>
<g font-size="3.7" fill="#c90d0c">
<text x="33.5" y="21.5">1</text>
<text x="75.6" y="21.5">2</text>
<text x="117.7" y="21.5">3</text>
<text x="159.9" y="21.5">4</text>
<text x="202" y="21.5">5</text>
<text x="244.1" y="21.5">6</text>
<text x="10.3" y="44.9">A</text>
<text x="266.8" y="44.9">A</text>
<text x="10.3" y="87.7">B</text>
<text x="266.8" y="87.7">B</text>
<text x="10.2" y="130.6">C</text>
<text x="266.7" y="130.6">C</text>
<text x="10.2" y="173.4">D</text>
<text x="266.7" y="173.4">D</text>
<text x="33.5" y="196.7">1</text>
<text x="75.6" y="196.7">2</text>
<text x="117.7" y="196.7">3</text>
<text x="159.9" y="196.7">4</text>
<text x="202" y="196.7">5</text>
<text x="244.1" y="196.7">6</text>
</g>
<g font-size="3.6" fill="#c90d0c">
<text x="226.8" y="182.1">first_rough_schematic</text>
<text x="226.5" y="192.4">Sheet:</text>
</g>
<g font-size="3.2" fill="#c90d0c">
<text x="226.8" y="187.2">11/7/2020</text>
<text x="241.8" y="187.2">8:58 PM</text>
</g>
<g font-size="2.5" fill="#808080">
<text x="88.4" y="29.8">POWER</text>
<text x="157" y="29.8" transform="rotate(-90 157 29.8)">5V</text>
<text x="164.6" y="29.8">ACTUATOR</text>
<text x="202.7" y="29.8">+5V</text>
<text x="235.7" y="29.8">AXE/GYRO</text>
<text x="52.8" y="34.2">IC1</text>
<text x="80.2" y="34.1">5V</text>
<text x="52.8" y="36.7">7805H</text>
<text x="220.4" y="45">VCC</text>
<text x="220.4" y="47.5">SDA</text>
<text x="220.4" y="52.6">GND</text>
<text x="220.4" y="50.1">SCL</text>
<text x="154.4" y="55.2">GND</text>
<text x="57.9" y="62.8">GND</text>
<text x="200.1" y="62.8">GND</text>
<text x="118.9" y="70.4">GND</text>
<text x="96" y="72.9">5V</text>
<text x="116.3" y="77.2">U1</text>
<text x="222.5" y="84.9">5V</text>
<text x="245.8" y="85.6">USB-UART</text>
<text x="225.5" y="118.6">GND</text>
<text x="57.9" y="121.2">AVR ISP</text>
<text x="45.2" y="126.3" transform="rotate(-90 45.2 126.3)">VCC</text>
<text x="78.2" y="128.8">GND</text>
<text x="88.4" y="128.8">GND</text>
<text x="210.3" y="128.8" transform="rotate(-90 210.3 128.8)">5V</text>
<text x="225.5" y="126.3">MOTION SENSOR</text>
<text x="106.2" y="146.6">GND</text>
<text x="116.3" y="144">328P</text>
<text x="45.2" y="154.2">GND</text>
<text x="210.3" y="164.3">GND</text>
</g>
<g font-size="2.1" fill="#808080">
<text x="51.3" y="39.6">1</text>
<text x="55.2" y="40.7">VI</text>
<text x="62.6" y="40.7">VO</text>
<text x="68.4" y="39.6">2</text>
<text x="145.9" y="40.7">SIG</text>
<text x="58.4" y="44.2">GND</text>
<text x="60.1" y="46.5" transform="rotate(-90 60.1 46.5)">3</text>
<text x="144.8" y="45.8">GND</text>
<text x="146.9" y="43.2">V+</text>
<text x="209.3" y="44.6">1</text>
<text x="209.3" y="47.2">2</text>
<text x="209.3" y="49.7">3</text>
<text x="209.3" y="52.3">4</text>
<text x="112.8" y="80.2">1</text>
<text x="118.7" y="81.3">PC6(/RESET)</text>
<text x="140.8" y="83.8">PC1(ADC1)</text>
<text x="140.8" y="81.3">PC0(ADC0)</text>
<text x="154.8" y="82.7">24</text>
<text x="154.8" y="80.2">23</text>
<text x="113.6" y="85.3">20</text>
<text x="114.8" y="87.8">7</text>
<text x="118.7" y="88.9">VCC</text>
<text x="118.7" y="86.4">AVCC</text>
<text x="140.8" y="88.9">PC3(ADC3)</text>
<text x="140.8" y="86.4">PC2(ADC2)</text>
<text x="154.8" y="87.8">26</text>
<text x="154.8" y="85.3">25</text>
<text x="113.6" y="95.4">21</text>
<text x="135.8" y="91.5">PC4(ADC4/SDA)</text>
<text x="136.1" y="94">PC5(ADC5/SCL)</text>
<text x="154.8" y="92.9">28</text>
<text x="154.8" y="90.3">27</text>
<text x="234" y="95.4">DTR</text>
<text x="118.7" y="96.5">AREF</text>
<text x="234" y="100.5">TXO</text>
<text x="234.9" y="98">RXI</text>
<text x="114.8" y="105.6">9</text>
<text x="118.7" y="106.7">PB6(XTAL1/TOSC1)</text>
<text x="142" y="104.2">PD0(RXD)</text>
<text x="142.2" y="106.7">PD1(TXD)</text>
<text x="154.8" y="105.6">3</text>
<text x="154.8" y="103">2</text>
<text x="233.9" y="103">VCC</text>
<text x="234.1" y="105.6">CTS</text>
<text x="113.6" y="110.7">10</text>
<text x="118.7" y="111.8">PB7(XTAL2/TOSC2)</text>
<text x="141.9" y="111.8">PD3(INT1)</text>
<text x="141.9" y="109.2">PD2(INT0)</text>
<text x="154.8" y="113.2">6</text>
<text x="154.8" y="110.7">5</text>
<text x="154.8" y="108.1">4</text>
<text x="233.7" y="108.1">GND</text>
<text x="139" y="114.3">PD4(XCK/T0)</text>
<text x="141.7" y="119.4">PD6(AIN0)</text>
<text x="144" y="116.9">PD5(T1)</text>
<text x="154.8" y="118.3">12</text>
<text x="154.8" y="115.7">11</text>
<text x="141.7" y="121.9">PD7(AIN1)</text>
<text x="154.8" y="125.9">14</text>
<text x="154.8" y="120.8">13</text>
<text x="140.8" y="129.6">PB1(OC1A)</text>
<text x="143.1" y="127">PB0(ICP)</text>
<text x="154.8" y="131">16</text>
<text x="154.8" y="128.4">15</text>
<text x="31.5" y="133.5">1</text>
<text x="31.5" y="136.1">3</text>
<text x="39.9" y="133.5">2</text>
<text x="39.9" y="136.1">4</text>
<text x="136.2" y="134.6">PB3(MOSI/OC2)</text>
<text x="137.4" y="132.1">PB2(SS/OC1B)</text>
<text x="141.2" y="137.2">PB4(MISO)</text>
<text x="154.8" y="136.1">18</text>
<text x="154.8" y="133.5">17</text>
<text x="190.7" y="137.2">VCC</text>
<text x="197.9" y="136.1">VDD</text>
<text x="31.5" y="138.6">5</text>
<text x="39.9" y="138.6">6</text>
<text x="112.8" y="138.6">8*2</text>
<text x="118.7" y="139.7">GND</text>
<text x="142.2" y="139.7">PB5(SCK)</text>
<text x="154.8" y="138.6">19</text>
<text x="197.9" y="143.7">OUT</text>
<text x="190.7" y="144.8">OUT</text>
<text x="190.5" y="152.4">GND</text>
<text x="197.9" y="151.3">GND</text>
</g>
<g font-size="1.8" fill="#c90d0c">
<text x="152.4" y="39.7">W</text>
<text x="152.4" y="42.2">R</text>
<text x="152.4" y="44.7">B</text>
</g>
</svg>
